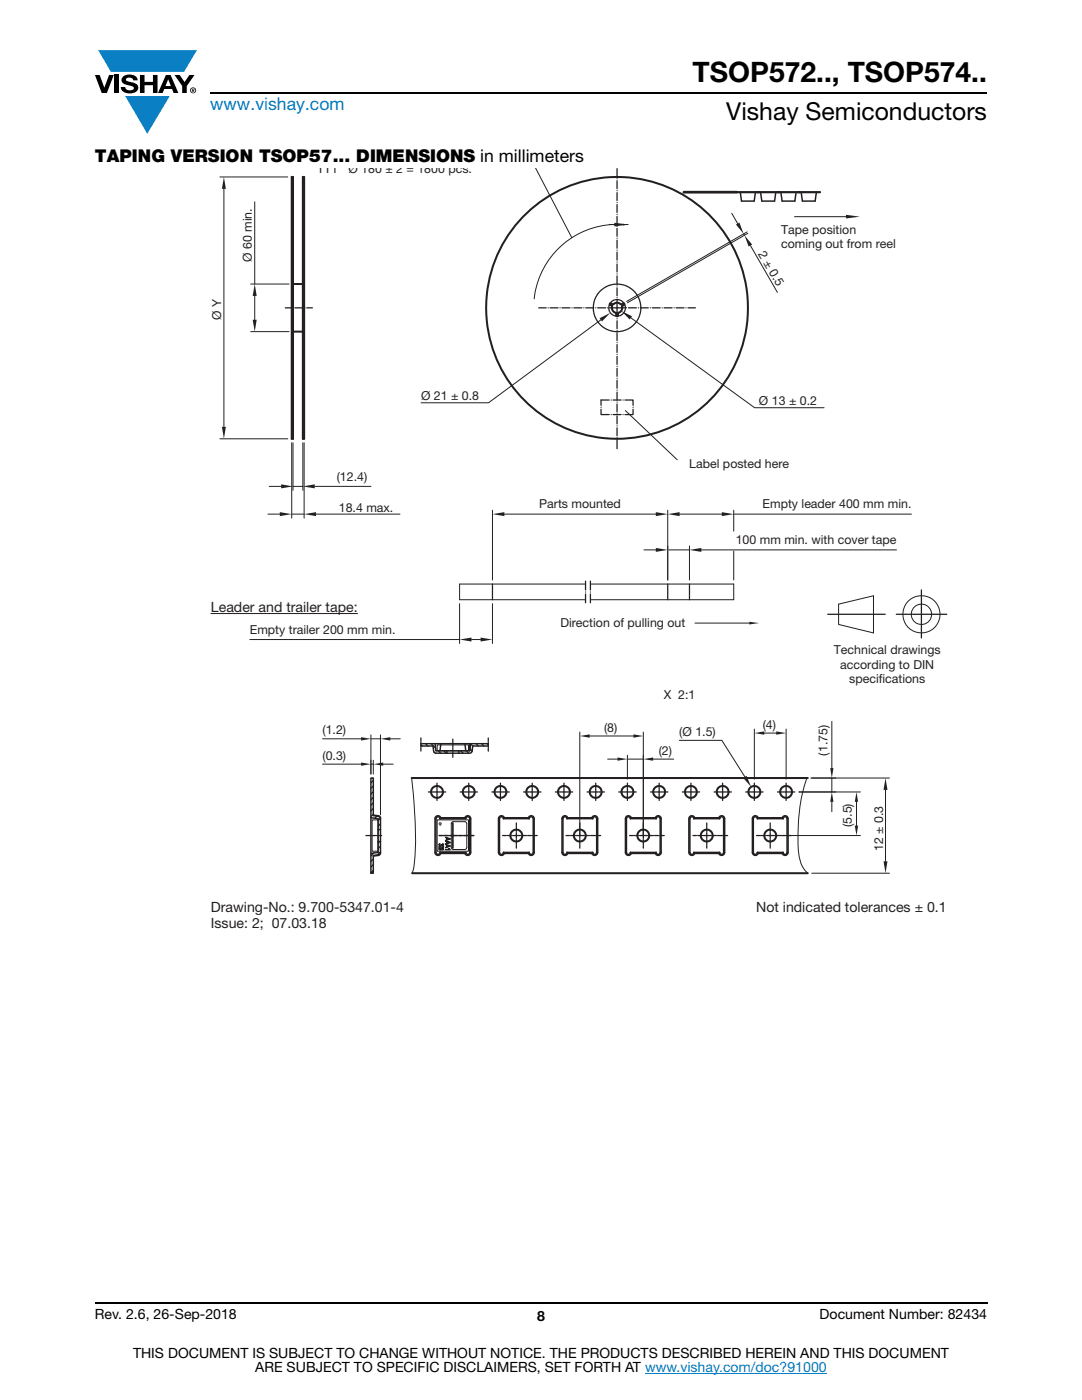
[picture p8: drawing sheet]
<svg xmlns="http://www.w3.org/2000/svg" width="216mm" height="279mm" viewBox="0 0 216 279" stroke-linecap="round" stroke-linejoin="round" font-family="sans-serif">
<g fill="#0a7fc3">
<path d="M19.6 10h19.7l-2.6 4.3h-1.1h-13.5z"/>
<path d="M25 19.2h8.9l-4.5 7.5z"/>
</g>
<g fill="#000">
<path d="M18.9 15h1l.9 2.5 1-2.5h.9l-1.4 3.6h-1zM22.9 15h.9v3.6h-.9zM24.6 15.3a2.1 2.1 0 0 1 2.8 .3l.1 .4h-.9a.79 .79 0 0 0-.7-.5 .79 .79 0 0 0-.8 .4l.3 .3 1 .2a1.08 1.08 0 0 1 1.2 1 1.08 1.08 0 0 1-1.1 1.2 1.73 1.73 0 0 1-2.4-1.2h.9a.96 .96 0 0 0 .8 .6 .96 .96 0 0 0 .9-.4 1.31 1.31 0 0 0-1.2-.6 1.03 1.03 0 0 1-1.1-.6 1.03 1.03 0 0 1 .2-1.1zM27.9 15h.9v1.3h1.7v-1.3h.9v3.6h-.9v-1.6h-1.7v1.6h-.9zM34.8 15h1.1l.9 1.4 1-1.4h1l-1.5 2.2v1.4h-.9v-1.4z"/>
<path d="M33.6 15.9l.5 1.3h-1.1zM33.1 15l-1.6 3.6h1l.3-.8h1.5l.3 .8h1l-1.6-3.6z"/>
<path d="M38.4 17.8h.2v.2h-.2zM38.3 17.7v.7h.1v-.3l.4 .3-.2-.3 .2-.2-.1-.2z"/>
<path d="M38.1 18a.46 .46 0 0 1 .9 0 .46 .46 0 0 1-.9 0zM37.9 18a.6 .6 0 0 0 1.2 0 .6 .6 0 0 0-1.2 0z"/>
</g>
<path d="M42 18.6h155M18.9 260h178.1" fill="none" stroke="#000" stroke-width=".36"/>
<path d="M128.7 274h36.3" fill="none" stroke="#007ec4" stroke-width=".2"/>
<path d="M42.1 33.5h146.9v152.4h-146.9z" fill="#fff"/>
<path d="M98.3 101.8v14M100.6 102.6h30.3M117.8 116.6h28.6M117.8 119.7h28.6" fill="none" stroke="#231f20" stroke-width=".2"/>
<g fill="#231f20">
<path d="M98.3 102.6l2.3-.4v.8z"/>
<path d="M130.9 102.2l2.3 .4-2.3 .4z"/>
</g>
<path d="M49.9 127.6h41.8M91.7 120.5v7.9M94.1 127.6h1.8M98.3 120.5v7.9" fill="none" stroke="#231f20" stroke-width=".2"/>
<g fill="#231f20">
<path d="M95.9 127.2l2.4 .4-2.4 .4z"/>
<path d="M91.7 127.6l2.4-.4v.8z"/>
</g>
<path d="M116.8 116.6h-25.1v3.1h25.1M133.2 110v5.8M135.6 102.6h8.4M146.4 110v5.8M146.4 102.6h35.5" fill="none" stroke="#231f20" stroke-width=".2"/>
<path d="M116.8 118.1h.1M116.8 116v1.7M116.8 118.5v1.8M117.8 116v1.7M117.8 118.5v1.8M117.8 118.1h.1" fill="none" stroke="#231f20" stroke-width=".25"/>
<g fill="#231f20">
<path d="M133.2 102.6l2.4-.4v.8z"/>
<path d="M144 102.2l2.4 .4-2.4 .4z"/>
</g>
<path d="M106.8 33.5l7.3 13.9M50 56.7h7.7M50.8 40.3v16.4M50.8 59.1v4.7M121.9 44.8a16.7 16.7 0 0 0-15.3 14.8M50 66.2h7.7M133.2 101.8v7.7M146.4 101.8v4.2M146.4 116.6v3.1" fill="none" stroke="#231f20" stroke-width=".2"/>
<g fill="none" stroke="#231f20" stroke-width=".25">
<path d="M107.5 61.4h1.5M109.4 61.4h.1M109.8 61.4h1.6M111.7 61.4h.1M112.1 61.4h1.6M114.1 61.4h.1M114.5 61.4h1.6M116.5 61.4h.1M116.9 61.4h1.6M118.9 61.4h.1M119.3 61.4h1.6M121.2 61.4h.1"/>
<path d="M121.6 61.4h1.5M133.2 116.6v.2M133.2 116.9v.4M133.2 117.4v.4M133.2 117.9v.4M133.2 118.4v.4M133.2 118.9v.4M133.2 119.4v.3"/>
</g>
<circle cx="123.1" cy="61.4" r="26.1" fill="none" stroke="#231f20" stroke-width=".4"/>
<g fill="#231f20">
<path d="M50.4 63.8h.8l-.4 2.4z"/>
<path d="M50.8 56.7l.4 2.4h-.8z"/>
</g>
<path d="M58.2 35.3v52.3M58.5 35.3v52.3M60.4 35.3v52.3M60.7 35.3v52.3" fill="none" stroke="#231f20" stroke-width=".4"/>
<path d="M43.9 35.3h13.5M44.7 37.7v47.5M43.9 87.6h13.5" fill="none" stroke="#231f20" stroke-width=".2"/>
<g fill="#231f20">
<path d="M44.3 85.2h.8l-.4 2.4z"/>
<path d="M44.7 35.3l.4 2.4h-.8z"/>
</g>
<path d="M58.2 35.3h.3M60.4 35.3h.3M58.5 56.7h1.9M58.5 66.2h1.9M58.2 87.6h.3M60.4 87.6h.3" fill="none" stroke="#231f20" stroke-width=".4"/>
<path d="M56.9 61.4h1.2M58.4 61.4h.1M58.8 61.4h1.6M60.8 61.4h.1M61.2 61.4h1.1" fill="none" stroke="#231f20" stroke-width=".25"/>
<path d="M124.3 44.6l1 .2-1 .2z" fill="#231f20"/>
<g fill="none" stroke="#231f20" stroke-width=".25">
<path d="M123.1 33.7v1.6M123.1 36.1v1.6M123.1 38.4v1.6M123.1 38.1h.1M123.1 35.7h.1M123.1 40.8v1.6M123.1 43.2v1.6M123.1 45.6v1.6M123.1 47.9v1.6M123.1 50.3v1.6M123.1 52.7v1.6M123.1 55.1v1.6"/>
<path d="M123.1 57.4v1.6M123.1 59.8v1.6M123.1 59.4h.1M123.1 57h.1M123.1 54.7h.1M123.1 52.3h.1M123.1 49.9h.1M123.1 47.5h.1M123.1 45.2h.1M123.1 42.8h.1M123.1 40.4h.1"/>
</g>
<path d="M146 42.6l1.2 2M148.4 46.7l.1 .3M149.1 46.3l-24.1 13.9M149.2 46.6l-24 13.8M149.7 49l5.4 9.4" fill="none" stroke="#231f20" stroke-width=".2"/>
<g fill="#231f20">
<path d="M146.9 44.8l.6-.4 .9 2.3z"/>
<path d="M148.5 46.9l1.6 1.9-.7 .4z"/>
</g>
<path d="M122.1 44.8h3.2M158.5 43.2h10.3M124.8 81.9l10.3 9.8" fill="none" stroke="#231f20" stroke-width=".2"/>
<g fill="none" stroke="#231f20" stroke-width=".25">
<path d="M118.6 60l-.1 .4M118.8 59.5l-.2 .4M119 59.1l-.2 .3M119.3 58.7l-.2 .3M119.6 58.3l-.3 .3M119.9 57.9l-.2 .3M120.3 57.6l-.3 .2M120.8 57.3l-.4 .2M121.2 57.1l-.4 .2M121.7 56.9l-.4 .2M122.1 56.8l-.3 .1M122.6 56.7l-.4 .1"/>
<path d="M123.1 56.7h-.4M123.2 56.7h.4M123.7 56.7l.4 .1M124.2 56.8l.4 .1M124.7 57l.4 .1M125.1 57.1l.4 .2M125.6 57.4l.3 .2M126 57.7l.3 .2M126.4 58l.3 .3M126.7 58.3l.3 .4M127 58.7l.2 .4M127.3 59.2l.2 .3"/>
<path d="M127.5 59.6l.1 .4M118.4 61.4v.4M118.4 61.9l.1 .4M118.4 60.9v.5M118.5 62.4l.1 .4M118.5 60.5l-.1 .4M118.6 62.9l.1 .4M118.8 63.4l.2 .3M119 63.8l.2 .4M119.3 64.2l.2 .3M119.6 64.6l.3 .3M119.9 65l.4 .2"/>
<path d="M120.3 65.3l.4 .2M120.8 65.6l.3 .1M121.2 65.8l.4 .1M121.6 79.8h-1.7v1.1M121.7 65.9l.3 .2M121.9 79.8h.1M122.1 66.1l.4 .1M122.3 79.8h1.6M122.6 66.2h.4M123.1 64v1.6M123.1 66.4v1.6M123.1 68.8v1.6"/>
<path d="M123.1 71.1v1.6M123.1 73.5v1.6M123.1 75.9v1.6M123.1 78.3v1.6M123.1 63.6h.1M123.1 66h.1M123.1 68.4h.1M123.1 70.7h.1M123.1 73.1h.1M123.1 75.5h.1M123.1 77.9h.1M123.5 66.2h-.4"/>
<path d="M124 66.1l-.4 .1M124.3 79.8h.1M124.5 66l-.4 .1M124.6 61.4h-1.5v1.8M124.7 79.8h1.6v1.1M125 65.8l-.4 .1M125 61.4h.1M125.4 61.4h1.6M125.4 65.6l-.3 .2M125.8 65.3l-.3 .3M126.2 65l-.3 .3M126.6 64.7l-.3 .3"/>
<path d="M126.9 64.3l-.2 .3M127.2 63.9l-.2 .3M127.4 61.4h.1M127.4 63.5l-.2 .3M127.6 63l-.1 .4M127.7 60.1l.1 .4M127.8 62.5l-.2 .4M127.8 61.4h1.6M127.8 60.5l.1 .4M127.8 62v.4M127.9 61v.4M127.9 61.5v.4"/>
<path d="M129.8 61.4h.1M130.1 61.4h1.6M132.1 61.4h.1M132.5 61.4h1.6M134.5 61.4h.1M134.9 61.4h1.6M136.9 61.4h.1M137.3 61.4h1.5M119.9 81.7v1h1.7M119.9 81.3h.1M121.9 82.7h.1M122.3 82.7h1.6"/>
<path d="M123.1 80.6v1.6M123.1 83v1.6M123.1 85.4v1.6M123.1 87.8v1.8M123.1 80.2h.1M123.1 82.6h.1M123.1 85h.1M123.1 87.4h.1M124.3 82.7h.1M126.3 81.7v1h-1.6M126.3 81.3h.1"/>
</g>
<path d="M121.8 60.8l.3 .2a1.44 1.44 0 0 0 .9 1.6v.3M121.9 60.6l.3 .1a1.45 1.45 0 0 1 1.8 0l.3-.1M124.5 60.8l-.3 .2a1.5 1.5 0 0 1-.9 1.6v.3" fill="none" stroke="#231f20" stroke-width=".4"/>
<path d="M168.8 42.9l2.8 .3-2.8 .4z" fill="#231f20"/>
<path d="M53.7 97.1h2.4M58.5 88.4v9.5M58.5 97.1h1.9M60.4 88.4v9.5M62.8 97.1h11.2" fill="none" stroke="#231f20" stroke-width=".2"/>
<g fill="#231f20">
<path d="M56.1 96.7l2.4 .4-2.4 .4z"/>
<path d="M60.4 97.1l2.4-.4v.8z"/>
</g>
<path d="M121.6 44.8h1" fill="none" stroke="#231f20" stroke-width=".2"/>
<path d="M122.6 44.5l2.7 .3-2.7 .4z" fill="#231f20"/>
<path d="M98.3 116.6v.2M98.3 116.9v.4M98.3 117.4v.4M98.3 117.9v.4M98.3 118.4v.4M98.3 118.9v.4M98.3 119.4v.3" fill="none" stroke="#231f20" stroke-width=".25"/>
<path d="M147 38.3h4.5M147 38.4h4.5M147.7 38.4l.3 1.7h2.5l.2-1.7" fill="none" stroke="#231f20" stroke-width=".3"/>
<path d="M136.4 38.4h10.6M136.4 38.3h10.6" fill="none" stroke="#231f20" stroke-width=".4"/>
<path d="M58.2 88.4v15M60.7 88.4v15M53.5 102.6h2.3M58.2 102.6h2.5M63.1 102.6h16.7" fill="none" stroke="#231f20" stroke-width=".2"/>
<g fill="#231f20">
<path d="M55.8 102.2l2.4 .4-2.4 .4z"/>
<path d="M60.7 102.6l2.4-.4v.8z"/>
</g>
<g fill="none" stroke="#231f20" stroke-width=".25">
<path d="M122.6 59.9l-.6 .3M122.8 59.8h-.1M122.9 59.8l.7 .1M123.8 59.9h.1M121.5 61.4l.1 .7M121.5 61.2v.1M121.7 62.3h.1M121.8 60.5l-.3 .6M121.8 62.4l.5 .5M121.9 60.3v.1M122.4 63h.1M122.6 63l.7 .1"/>
<path d="M123.5 63.1h.1M123.9 60l.6 .5M124.3 62.6l-.7 .4M124.4 62.5v.1M124.5 60.6h.1M124.6 60.8l.2 .6M124.8 61.8l-.3 .6M124.8 61.6h.1M124.8 61.4h.1"/>
</g>
<path d="M121.9 60.6h-.2l.1 .2M123 62.9l.1 .2 .2-.2M124.3 60.6h.3l-.1 .2" fill="none" stroke="#231f20" stroke-width=".4"/>
<path d="M125.9 63.4l24.7 18h13.8" fill="none" stroke="#231f20" stroke-width=".2"/>
<path d="M124 62l2.1 1.1-.5 .7z" fill="#231f20"/>
<path d="M119.9 63.8l-22.4 16.6h-13.5" fill="none" stroke="#231f20" stroke-width=".2"/>
<path d="M119.6 63.5l2.2-1.1-1.7 1.7z" fill="#231f20"/>
<path d="M151.1 38.3h12.6M151.1 38.4h12.6M151.8 38.4l.2 1.7h2.6l.2-1.7M155.8 38.4l.3 1.7h2.5l.2-1.7M159.9 38.4l.2 1.7h2.6l.2-1.7" fill="none" stroke="#231f20" stroke-width=".3"/>
<path d="M137.6 116.6v.2M137.6 116.9v.4M137.6 117.4v.4M137.6 117.9v.4M137.6 118.4v.4M137.6 118.9v.4M137.6 119.4v.3" fill="none" stroke="#231f20" stroke-width=".25"/>
<path d="M128.5 109.7h2.4M133.2 109.7h4.4M133.2 109v6.8M137.6 109v6.8M140 109.7h38.9" fill="none" stroke="#231f20" stroke-width=".2"/>
<g fill="#231f20">
<path d="M130.9 109.4l2.3 .3-2.3 .4z"/>
<path d="M137.6 109.7l2.4-.3v.7z"/>
</g>
<path d="M82.1 155.3h79.1M82.2 174.3h79" fill="none" stroke="#231f20" stroke-width=".4"/>
<path d="M82.1 155.3a77.4 77.4 0 0 1 .4 18.1l-.3 .9M121.2 151.5h2M125.2 151.5h3.2M125.2 150.7v4.8M128.4 150.7v15.9M130.3 151.5h4.1M161 155.3a36.6 36.6 0 0 0-1.4 16.2 4.9 4.9 0 0 0 1.6 2.8" fill="none" stroke="#231f20" stroke-width=".2"/>
<g fill="#231f20">
<path d="M123.2 151.2l2 .3-2 .3z"/>
<path d="M128.4 151.5l1.9-.3v.6z"/>
</g>
<path d="M159.4 158.1h7.4M162 155.3h4.8M166 144v9.3M166 155.3v2.8M166 160v2" fill="none" stroke="#231f20" stroke-width=".2"/>
<g fill="#231f20">
<path d="M166 158.1l.3 1.9h-.6z"/>
<path d="M165.7 153.3h.6l-.3 2z"/>
</g>
<path d="M159.5 158.1h12.2M155.7 166.7h16M170.9 160v4.8" fill="none" stroke="#231f20" stroke-width=".2"/>
<g fill="#231f20">
<path d="M170.9 158.1l.3 1.9h-.6z"/>
<path d="M170.6 164.8h.6l-.3 1.9z"/>
</g>
<path d="M161.8 155.3h15.7M176.7 157.6v14.3M162 174.3h15.5" fill="none" stroke="#231f20" stroke-width=".2"/>
<g fill="#231f20">
<path d="M176.7 155.3l.4 2.3h-.8z"/>
<path d="M176.3 171.9h.8l-.4 2.4z"/>
</g>
<path d="M93.7 148.5v1.3" fill="none" stroke="#231f20" stroke-width=".3"/>
<path d="M115.7 146.1v20.5M117.7 146.9h8.7M128.4 146.1v20.5" fill="none" stroke="#231f20" stroke-width=".2"/>
<g fill="#231f20">
<path d="M115.7 146.9l2-.3v.6z"/>
<path d="M126.4 146.6l2 .3-2 .3z"/>
</g>
<path d="M150.5 145.5v10M152.5 146.3h2.4M156.9 145.5v10" fill="none" stroke="#231f20" stroke-width=".2"/>
<g fill="#231f20">
<path d="M150.5 146.3l2-.3v.6z"/>
<path d="M154.9 146l2 .3-2 .3z"/>
</g>
<g fill="none" stroke="#231f20" stroke-width=".25">
<path d="M84 147.3v.6M84 148v.1M84 148.2v.8M84 149.1v.1M84 149.3v.6M85.5 158.1h3.4M87.2 156.3v3.4M90.4 147.5v.6M90.4 148.2v.1M90.4 148.4v.8M90.4 149.3h.1M90.4 149.5v.7"/>
<path d="M90.4 150.4h.1M90.4 150.6v.5M91.8 158.1h3.5M93.5 156.3v3.4M97.4 147.3v.6M97.4 148v.1M97.4 148.2v.8M97.4 149.1v.1M97.4 149.3v.6M98.1 158.1h3.5M99.9 156.3v3.4M104.5 158.1h3.4"/>
<path d="M106.2 156.3v3.4M110.8 158.1h3.5M112.5 156.3v3.4M117.1 158.1h3.5M118.9 156.3v3.4M123.5 158.1h3.5M125.2 156.3v3.4M129.8 158.1h3.5M131.5 156.3v3.4M136.1 158.1h3.5M137.9 156.3v3.4M142.5 158.1h3.4"/>
<path d="M144.2 156.3v3.4M148.8 158.1h3.5M150.5 156.3v3.4M155.1 158.1h3.5M156.9 156.3v3.4M87.6 166.8h.7M88.4 166.8h.1M88.6 166.8h.8M89.5 166.8h.1M89.7 166.8h1.5M90.4 164.2v.6M90.4 164.9v.1"/>
<path d="M90.4 165.1v.8M90.4 166v.1M90.4 166.2v1.1M90.4 167.4v.1M90.4 167.6v.8M90.4 168.5v.1M90.4 168.7v.6M91.3 166.8h.1M91.5 166.8h.8M92.4 166.8h.1M92.6 166.8h.8M93.5 166.8h.1"/>
<path d="M93.7 166.8h.8M100.3 166.8h.6M101.1 166.8h.1M101.3 166.8h.7M102.2 166.8h.1M102.4 166.8h1.5M103 164.2v.6M103 164.9v.1M103 165.1v.8M103 166v.1M103 166.2v1.1M103 167.4v.1"/>
<path d="M103 167.6v.8M103 168.5v.1M103 168.7v.6M104 166.8h.1M104.2 166.8h.7M105.1 166.8h.1M105.3 166.8h.7M106.2 166.8h.1M106.4 166.8h.8M112.9 166.8h.7M113.7 166.8h.1M113.9 166.8h.8"/>
<path d="M114.8 166.8h.1M115 166.8h1.5M115.7 167.4v.1M115.7 167.6v.8M115.7 168.5v.1M115.7 168.7v.6M115.7 164.2v.6M115.7 164.9v.1M115.7 165.1v.8M115.7 166v.1M115.7 166.2v1.1M116.7 166.8h.1"/>
<path d="M116.9 166.8h.7M117.8 166.8h.1M117.9 166.8h.8M118.8 166.8h.1M119 166.8h.9M125.6 166.8h.7M126.4 166.8h.1M126.6 166.8h.8M127.5 166.8h.1M127.7 166.8h1.5M128.4 167.4v.1M128.4 167.6v.8"/>
<path d="M128.4 168.5v.1M128.4 168.7v.6M128.4 164.2v.6M128.4 164.9v.1M128.4 165.1v.8M128.4 166v.1M128.4 166.2v1.1M129.3 166.8h.1M129.5 166.8h.8M130.4 166.8h.1M130.6 166.8h.8M131.5 166.8h.1"/>
<path d="M131.7 166.8h.8M138.3 166.8h.6M139.1 166.8h.1M139.3 166.8h.7M140.2 166.8h.1M140.4 166.8h1.5M141 164.2v.6M141 164.9v.1M141 165.1v.8M141 166v.1M141 166.2v1.1M141 167.4v.1"/>
<path d="M141 167.6v.8M141 168.5v.1M141 168.7v.6M142 166.8h.1M142.2 166.8h.7M143.1 166.8h.1M143.3 166.8h.7M144.2 166.8h.1M144.4 166.8h.8"/>
</g>
<g fill="none" stroke="#231f20" stroke-width=".4">
<circle cx="87.2" cy="158" r="1.19"/>
<circle cx="93.5" cy="158" r="1.19"/>
<circle cx="99.9" cy="158" r="1.19"/>
<circle cx="106.2" cy="158" r="1.19"/>
<circle cx="112.5" cy="158" r="1.19"/>
<circle cx="118.9" cy="158" r="1.19"/>
<circle cx="125.2" cy="158" r="1.19"/>
<circle cx="131.5" cy="158" r="1.19"/>
<circle cx="137.9" cy="158" r="1.19"/>
<circle cx="144.2" cy="158" r="1.19"/>
<circle cx="150.5" cy="158" r="1.19"/>
<circle cx="156.9" cy="158" r="1.19"/>
<circle cx="103" cy="166.8" r="1.19"/>
<circle cx="115.7" cy="166.8" r="1.19"/>
<circle cx="128.4" cy="166.8" r="1.19"/>
<circle cx="141" cy="166.8" r="1.19"/>
</g>
<g fill="none" stroke="#231f20" stroke-width=".3">
<path d="M84 148.9h2.4M84 148.4h13.4M89.2 149.8v.5M91.6 149.8v.5M94.2 149.9l-.2 .3-.3 .1h-6.7M94.3 148.9h3.1M100.5 170.1l.1 .2M100.5 163.4h5.1M100.5 170.1h5.1M100.5 163.4l-.4-.4-.4 .4v6.7a.39 .39 0 0 0 .4 .4 .39 .39 0 0 0 .4-.4M100.6 163.2l-.1 .2M100.6 163.2h4.8"/>
<path d="M100.6 170.3h4.8M100.6 163.2a.6 .6 0 0 0-.6-.4 .6 .6 0 0 0-.5 .6v6.7a.6 .6 0 0 0 .5 .6 .6 .6 0 0 0 .6-.4M105.4 163.2l.2 .2M105.4 163.2a.59 .59 0 0 1 .6-.4 .59 .59 0 0 1 .6 .4v6.9a.59 .59 0 0 1-.5 .6 .59 .59 0 0 1-.7-.4M105.6 170.1l-.2 .2M105.6 163.4l.2-.3 .2-.1 .2 .1 .2 .3v6.7a.4 .4 0 0 1-.4 .4 .4 .4 0 0 1-.4-.4M113.1 163.4h5.2M113.1 170.1h5.2M113.1 163.4l-.2-.3-.2-.1-.2 .1-.2 .3v6.7a.4 .4 0 0 0 .4 .4 .4 .4 0 0 0 .4-.4M113.1 170.1l.2 .2M113.3 163.2h4.8M113.3 170.3h4.8"/>
<path d="M113.3 163.2a.59 .59 0 0 0-.6-.4 .59 .59 0 0 0-.5 .4l-.1 6.9a.59 .59 0 0 0 .5 .6 .59 .59 0 0 0 .7-.4M113.3 163.2l-.2 .2M118.1 163.2a.6 .6 0 0 1 .7-.4 .6 .6 0 0 1 .5 .6v6.7a.6 .6 0 0 1-.5 .6 .6 .6 0 0 1-.7-.4M118.1 163.2l.2 .2M118.3 163.4l.4-.4 .4 .4v6.7a.39 .39 0 0 1-.4 .4 .39 .39 0 0 1-.4-.4M118.3 170.1l-.2 .2M125.8 170.1l.2 .2M125.8 163.4l-.2-.3-.2-.1-.4 .2v6.9a.39 .39 0 0 0 .4 .4 .39 .39 0 0 0 .4-.4M125.8 163.4h5.1M125.8 170.1h5.1M126 163.2l-.2 .2M126 163.2a.6 .6 0 0 0-.7-.4 .6 .6 0 0 0-.5 .6v6.7a.6 .6 0 0 0 .5 .6 .6 .6 0 0 0 .7-.4"/>
<path d="M126 163.2h4.8M126 170.3h4.8M130.8 163.2l.1 .2M130.8 163.2a.6 .6 0 0 1 .6-.4 .6 .6 0 0 1 .5 .6v6.7M130.9 170.1l-.1 .2M130.9 163.4a.4 .4 0 0 1 .4-.4 .4 .4 0 0 1 .4 .4v6.7a.4 .4 0 0 1-.4 .4 .4 .4 0 0 1-.4-.4M131.9 170.1a.6 .6 0 0 1-.5 .6 .6 .6 0 0 1-.6-.4M138.4 163.4h5.2M138.4 170.1h5.2M138.4 163.4a.39 .39 0 0 0-.3-.4 .39 .39 0 0 0-.4 .4v6.7a.39 .39 0 0 0 .4 .4 .39 .39 0 0 0 .3-.4M138.4 170.1l.2 .2M138.6 163.2h4.8"/>
<path d="M138.6 170.3h4.8M138.6 163.2a.6 .6 0 0 0-.6-.4 .6 .6 0 0 0-.5 .6v6.7a.6 .6 0 0 0 .5 .6 .6 .6 0 0 0 .6-.4M138.6 163.2l-.2 .2M143.4 163.2a.6 .6 0 0 1 .7-.4 .6 .6 0 0 1 .5 .6v6.7a.6 .6 0 0 1-.5 .6 .6 .6 0 0 1-.7-.4M143.4 163.2l.2 .2M143.6 163.4a.39 .39 0 0 1 .4-.4 .39 .39 0 0 1 .4 .4v6.7a.39 .39 0 0 1-.4 .4 .39 .39 0 0 1-.4-.4M143.6 170.1l-.2 .2"/>
</g>
<path d="M138.7 124.4h10.8" fill="none" stroke="#231f20" stroke-width=".2"/>
<path d="M149.5 124.1l2 .2-2 .3z" fill="#231f20"/>
<g fill="none" stroke="#231f20" stroke-width=".25">
<path d="M87.6 166.8h.7M88.4 166.8h.1M88.6 166.8h.8M89.5 166.8h.1M89.7 166.8h1.5M90.4 164.2v.6M90.4 164.9v.1M90.4 165.1v.8M90.4 166v.1M90.4 166.2v1.1M90.4 167.4v.1M90.4 167.6v.8"/>
<path d="M90.4 168.5v.1M90.4 168.7v.6M91.3 166.8h.1M91.5 166.8h.8M92.4 166.8h.1M92.6 166.8h.8M93.5 166.8h.1M93.7 166.8h.8"/>
</g>
<path d="M87.8 163.4a.4 .4 0 0 0-.4-.4 .4 .4 0 0 0-.4 .4v6.7a.4 .4 0 0 0 .4 .4 .4 .4 0 0 0 .4-.4M87.8 170.1l.2 .2M87.8 163.4h5.1M87.8 170.1h5.1M88 163.2l-.2 .2M88 163.2a.6 .6 0 0 0-.7-.4 .6 .6 0 0 0-.5 .6v6.7a.6 .6 0 0 0 .5 .6 .6 .6 0 0 0 .7-.4M88 170.3h4.8M88 163.2h4.8M92.8 163.2l.1 .2M92.8 163.2a.6 .6 0 0 1 .6-.4 .6 .6 0 0 1 .5 .6v6.7a.6 .6 0 0 1-.5 .6 .6 .6 0 0 1-.6-.4M92.9 170.1l-.1 .2M92.9 163.4a.39 .39 0 0 1 .4-.4 .39 .39 0 0 1 .4 .4v6.7a.39 .39 0 0 1-.4 .4 .39 .39 0 0 1-.4-.4" fill="none" stroke="#231f20" stroke-width=".3"/>
<path d="M135.6 147.8h8.4l4.6 7.2" fill="none" stroke="#231f20" stroke-width=".2"/>
<path d="M148.3 155.3l.7-.5 .9 2.2z" fill="#231f20"/>
<path d="M86.4 148.9l.2 1.2 .4 .2M86.8 148.4l.2 1.4h6.7l.2-1.4M88 148.4l-.2 1.4M92.8 148.4l.1 1.4M94.3 148.9l-.1 1M74.5 162.8v-7.5h-.5v19h.5v-3.6M75.4 165.6h.5M75.4 167.9h.5M75.5 162.9l.3 .2 .1 .3M75.9 170.1l-.1 .3-.3 .2M75.9 163.3v6.9l-.1 .3-.3 .2" fill="none" stroke="#231f20" stroke-width=".3"/>
<path d="M73 166.8h.9M74 166.8h.1M74.2 166.8h.8M75.1 166.8h.1M75.3 166.8h.8" fill="none" stroke="#231f20" stroke-width=".25"/>
<path d="M64.4 152.5h7.6M74 151.7v2.8M74 152.5h.5M74.5 151.7v2.8M76.5 152.5h2" fill="none" stroke="#231f20" stroke-width=".2"/>
<g fill="#231f20">
<path d="M74.5 152.5l2-.3v.6z"/>
<path d="M72 152.2l2 .3-2 .3z"/>
</g>
<g fill="none" stroke="#231f20" stroke-width=".3">
<path d="M74 163.2l1.4 .2v6.7l-1.4 .2M74.5 162.7l1.2 .2 .2 .4M74.5 162.8l1 .1M75.5 170.6l-1 .1M75.5 170.7l-1 .2M151.1 163.4h5.2l.2-.3 .2-.1 .3 .2v6.9a.39 .39 0 0 1-.3 .4 .39 .39 0 0 1-.4-.4h-5.2M151.1 163.4l-.2-.3-.2-.1-.2 .1-.2 .3v6.7a.4 .4 0 0 0 .4 .4 .4 .4 0 0 0 .4-.4M151.1 170.1l.2 .2M151.3 163.2a.59 .59 0 0 0-.6-.4 .59 .59 0 0 0-.6 .4v6.9a.59 .59 0 0 0 .5 .6 .59 .59 0 0 0 .7-.4M151.3 163.2h4.8M151.3 170.3h4.8M151.3 163.2l-.2 .2"/>
<path d="M156.1 163.2a.6 .6 0 0 1 .7-.4 .6 .6 0 0 1 .5 .6v6.7a.6 .6 0 0 1-.5 .6 .6 .6 0 0 1-.7-.4M156.1 163.2l.2 .2M156.3 170.1l-.2 .2"/>
</g>
<g fill="none" stroke="#231f20" stroke-width=".25">
<path d="M74.5 159.1l-.5 .5M74.5 158l-.5 .5M74.5 156.9l-.5 .5M74.5 155.8l-.5 .4M84 148.6l.3 .3M84.9 148.4l.5 .5M86 148.4l.9 .9M86.6 150.1l.1 .1M87.5 149.8l.4 .5M88.6 149.8l.4 .5M91.9 149.8l.5 .5M93.1 149.8l.4 .5"/>
<path d="M93.8 149.4l.4 .5M93.9 148.5l.4 .4M95 148.4l.5 .5M96.1 148.4l.5 .5M97.2 148.4l.2 .2M74.5 162.5l-.5 .5M74.5 161.4l-.5 .4M74.5 160.2l-.5 .5M74.5 173.7l-.5 .4M74.5 172.6l-.5 .4M74.5 171.4l-.5 .5M74.6 170.2l-.6 .6"/>
<path d="M75.2 162.9l-.4 .4M75.7 167.9l-.3 .3M75.9 163.3l-.5 .5M75.9 170l-.6 .6M75.9 168.9l-.5 .5M75.9 165.5v.1M75.9 164.4l-.5 .5M151 166.8h.6M151.7 166.8h.1M151.9 166.8h.8M152.8 166.8h.1M153 166.8h1.5"/>
<path d="M153.7 164.2v.6M153.7 164.9v.1M153.7 165.1v.8M153.7 166v.1M153.7 166.2v1.1M153.7 167.4v.1M153.7 167.6v.8M153.7 168.5v.1M153.7 168.7v.6M154.7 166.8h.1M154.9 166.8h.7M155.8 166.8h.1"/>
<path d="M155.9 166.8h.8M156.8 166.8h.1M157 166.8h.9"/>
</g>
<path d="M87.2 148.7h6.3v1.1h-6.3zM74.2 163.6h1.2v6.3h-1.2zM87.2 163.6h6.3v6.3h-6.3zM90.2 164.1l.1-.1h2.5l.3 .2v5l-.1 .3h-2.6l-.3-.2-.1-5z" fill="none" stroke="#231f20" stroke-width=".2"/>
<circle cx="153.7" cy="166.8" r="1.19" fill="none" stroke="#231f20" stroke-width=".4"/>
<path d="M87.7 168.4l.1 .1-.1 .1z" fill-rule="evenodd" fill="#231f20"/>
<path d="M87.7 168.4l.1 .1-.1 .1z" fill="none" stroke="#231f20" stroke-width=".2"/>
<path d="M87.6 168.5l.1-.1 .1 .3 .3-.1v.1h-.4z" fill-rule="evenodd" fill="#231f20"/>
<path d="M87.6 168.5l.1-.1 .1 .3 .3-.1v.1h-.4z" fill="none" stroke="#231f20" stroke-width=".2"/>
<path d="M88 168.5h.1v.2z" fill-rule="evenodd" fill="#231f20"/>
<path d="M88 168.5h.1v.2z" fill="none" stroke="#231f20" stroke-width=".2"/>
<path d="M88.3 168.4l.1 .2z" fill-rule="evenodd" fill="#231f20"/>
<path d="M88.3 168.4l.1 .2z" fill="none" stroke="#231f20" stroke-width=".2"/>
<path d="M88.1 168.5l.3 .1 .1-.2v.2l-.3 .1z" fill-rule="evenodd" fill="#231f20"/>
<path d="M88.1 168.5l.3 .1 .1-.2v.2l-.3 .1z" fill="none" stroke="#231f20" stroke-width=".2"/>
<path d="M87.6 168.8l.6 .3 .2-.1v.2h-.2l-.5-.3v.3h-.1z" fill-rule="evenodd" fill="#231f20"/>
<path d="M87.6 168.8l.6 .3 .2-.1v.2h-.2l-.5-.3v.3h-.1z" fill="none" stroke="#231f20" stroke-width=".2"/>
<path d="M88.3 168.8l.2 .1v.2z" fill-rule="evenodd" fill="#231f20"/>
<path d="M88.3 168.8l.2 .1v.2z" fill="none" stroke="#231f20" stroke-width=".2"/>
<path d="M87.6 169.4l.2 .2 .3-.1v.1h-.4z" fill-rule="evenodd" fill="#231f20"/>
<path d="M87.6 169.4l.2 .2 .3-.1v.1h-.4z" fill="none" stroke="#231f20" stroke-width=".2"/>
<path d="M88.1 169.5l.2 .1 .1-.1v.1h-.2z" fill-rule="evenodd" fill="#231f20"/>
<path d="M88.1 169.5l.2 .1 .1-.1v.1h-.2z" fill="none" stroke="#231f20" stroke-width=".2"/>
<path d="M87.6 169.3h.8l.1 .2-.1 .1v-.2h-.2l-.1 .2-.1-.2h-.3z" fill-rule="evenodd" fill="#231f20"/>
<path d="M87.6 169.3h.8l.1 .2-.1 .1v-.2h-.2l-.1 .2-.1-.2h-.3z" fill="none" stroke="#231f20" stroke-width=".2"/>
<path d="M88.9 167.1l.9 .4-.5-.2-.1 .3v-.3z" fill-rule="evenodd" fill="#231f20"/>
<path d="M88.9 167.1l.9 .4-.5-.2-.1 .3v-.3z" fill="none" stroke="#231f20" stroke-width=".2"/>
<path d="M88.9 167.7l.3-.1 .1-.3v.3l.5-.1-.9 .3z" fill-rule="evenodd" fill="#231f20"/>
<path d="M88.9 167.7l.3-.1 .1-.3v.3l.5-.1-.9 .3z" fill="none" stroke="#231f20" stroke-width=".2"/>
<path d="M88.9 167.8l.9 .4-.5-.2-.1 .3v-.3z" fill-rule="evenodd" fill="#231f20"/>
<path d="M88.9 167.8l.9 .4-.5-.2-.1 .3v-.3z" fill="none" stroke="#231f20" stroke-width=".2"/>
<path d="M88.9 168.4l.3-.1 .1-.3v.3l.5-.1-.9 .3z" fill-rule="evenodd" fill="#231f20"/>
<path d="M88.9 168.4l.3-.1 .1-.3v.3l.5-.1-.9 .3z" fill="none" stroke="#231f20" stroke-width=".2"/>
<path d="M88.9 168.5l.9 .4-.5-.2-.1 .3v-.3z" fill-rule="evenodd" fill="#231f20"/>
<path d="M88.9 168.5l.9 .4-.5-.2-.1 .3v-.3z" fill="none" stroke="#231f20" stroke-width=".2"/>
<path d="M88.9 169.1l.3-.1 .1-.3v.3l.5-.1-.9 .3z" fill-rule="evenodd" fill="#231f20"/>
<path d="M88.9 169.1l.3-.1 .1-.3v.3l.5-.1-.9 .3z" fill="none" stroke="#231f20" stroke-width=".2"/>
<path d="M89.5 169.3l.1 .2z" fill-rule="evenodd" fill="#231f20"/>
<path d="M89.5 169.3l.1 .2z" fill="none" stroke="#231f20" stroke-width=".2"/>
<path d="M88.9 169.5h.7v-.1l.2 .2h-.9z" fill-rule="evenodd" fill="#231f20"/>
<path d="M88.9 169.5h.7v-.1l.2 .2h-.9z" fill="none" stroke="#231f20" stroke-width=".2"/>
<g fill="#231f20">
<path d="M87.8 164.1h.1z"/>
<path d="M87.7 164.1h.3z"/>
<path d="M87.8 164.1h.2z"/>
<path d="M87.6 164.2h.5z"/>
<path d="M87.7 164.1l.4 .1z"/>
<path d="M87.6 164.2l.5 .1z"/>
<path d="M87.5 164.3h.7z"/>
<path d="M87.5 164.3l.6 .1z"/>
<path d="M87.5 164.4h.6z"/>
<path d="M87.5 164.4l.6 .1z"/>
<path d="M87.6 164.5l.5 .1z"/>
<path d="M87.6 164.5h.5z"/>
<path d="M87.6 164.6h.4z"/>
<path d="M87.6 164.6h.5z"/>
<path d="M87.6 164.6l.4 .1z"/>
<path d="M87.7 164.6l.2 .1z"/>
<path d="M87.7 164.6h.3z"/>
<path d="M87.7 164.7h.2z"/>
</g>
<path d="M64.4 147.4h7.6M74 146.7v7.8M74 147.4h1.9M75.9 146.7v15.9M77.9 147.4h2" fill="none" stroke="#231f20" stroke-width=".2"/>
<g fill="#231f20">
<path d="M75.9 147.4l2-.3v.7z"/>
<path d="M72 147.1l2 .3-2 .4z"/>
</g>
<path d="M183.9 117.7v9.6M165.2 122.6h11.4M178.8 122.6h10.1" fill="none" stroke="#231f20" stroke-width=".25"/>
<g fill="none" stroke="#231f20" stroke-width=".2">
<path d="M42.1 122.4h29.3zM167.3 120.6l7-1.7v7.4l-7-1.7z"/>
<circle cx="183.9" cy="122.6" r="3.7"/>
<circle cx="183.9" cy="122.6" r="2.04"/>
</g>
<text font-size="5.6" x="138.2" y="16.4">TSOP572.., TSOP574..</text>
<text font-size="4.9" x="144.9" y="24">Vishay Semiconductors</text>
<text font-size="3.5" fill="#007ec4" x="42" y="21.9">www.vishay.com</text>
<text font-size="3.5" x="18.9" y="32.3">TAPING VERSION TSOP57... DIMENSIONS in millimeters</text>
<g font-size="2.8" fill="#231f20">
<text x="42.1" y="122.2">Leader and trailer tape:</text>
<text x="42.1" y="181.9">Drawing-No.: 9.700-5347.01-4</text>
<text x="42.1" y="185.3">I</text>
<text x="42.8" y="185.3">ssue: 2; 07.03.18</text>
<text x="150.9" y="181.9">Not indicated tolerances ± 0.1</text>
</g>
<g font-size="2.8">
<text x="18.9" y="263.3">Rev. 2.6, 26-Sep-2018</text>
<text x="107.2" y="263.6">8</text>
<text x="163.6" y="263.3">Document Number: 82434</text>
<text x="26.5" y="271">THIS DOCUMENT IS SUBJECT TO CHANGE WITHOUT NOTICE. THE PRODUCTS DESCRIBED HEREIN AND THIS DOCUMENT</text>
<text x="50.9" y="273.8">ARE SUBJECT TO SPECIFIC DISCLAIMERS, SET FORTH AT www.vishay.com/doc?91000</text>
</g>
<g font-size="2.5" fill="#231f20">
<text x="63.3" y="34.6">TT1</text>
<text x="69.5" y="34.6">Ø 180 ± 2 = 1800 pcs.</text>
<text x="155.9" y="46.7">Tape position</text>
<text x="50.3" y="52.3" transform="rotate(-90 50.3 52.3)">Ø 60 min.</text>
<text x="151.2" y="50.7" transform="rotate(60 151.2 50.7)">2 ± 0.5</text>
<text x="155.9" y="49.5">coming out from reel</text>
<text x="44.1" y="63.8" transform="rotate(-90 44.1 63.8)">Ø Y</text>
<text x="84" y="79.9">Ø 21 ± 0.8</text>
<text x="151.4" y="80.9">Ø 13 ± 0.2</text>
<text x="67.2" y="95.9">(12.4)</text>
<text x="137.5" y="93.5">Label posted here</text>
<text x="107.6" y="101.4">Parts mounted</text>
<text x="152.2" y="101.4">Empty leader 400 mm min.</text>
<text x="67.6" y="102.1">18.4 max.</text>
<text x="146.8" y="108.6">100 mm min. with cover tape</text>
<text x="111.8" y="125.1">Direction of pulling out</text>
<text x="49.9" y="126.5">Empty trailer 200 mm min.</text>
<text x="166.4" y="130.5">Technical drawings</text>
<text x="167.7" y="133.4">according to DIN</text>
<text x="169.4" y="136.4">specif</text>
<text x="175.3" y="136.4">ications</text>
<text x="132.4" y="139.5">X 2:1</text>
<text x="64.4" y="146.6">(1.2)</text>
<text x="120.5" y="146">(8)</text>
<text x="135.5" y="146.9">(Ø 1.5)</text>
<text x="152.2" y="145.4">(4)</text>
<text x="64.4" y="151.6">(0.3)</text>
<text x="131.4" y="150.6">(2)</text>
<text x="165.1" y="150.8" transform="rotate(-90 165.1 150.8)">(1.75)</text>
<text x="170" y="165" transform="rotate(-90 170 165)">(5.5)</text>
<text x="176.2" y="169.8" transform="rotate(-90 176.2 169.8)">12 ± 0.3</text>
</g>
</svg>
